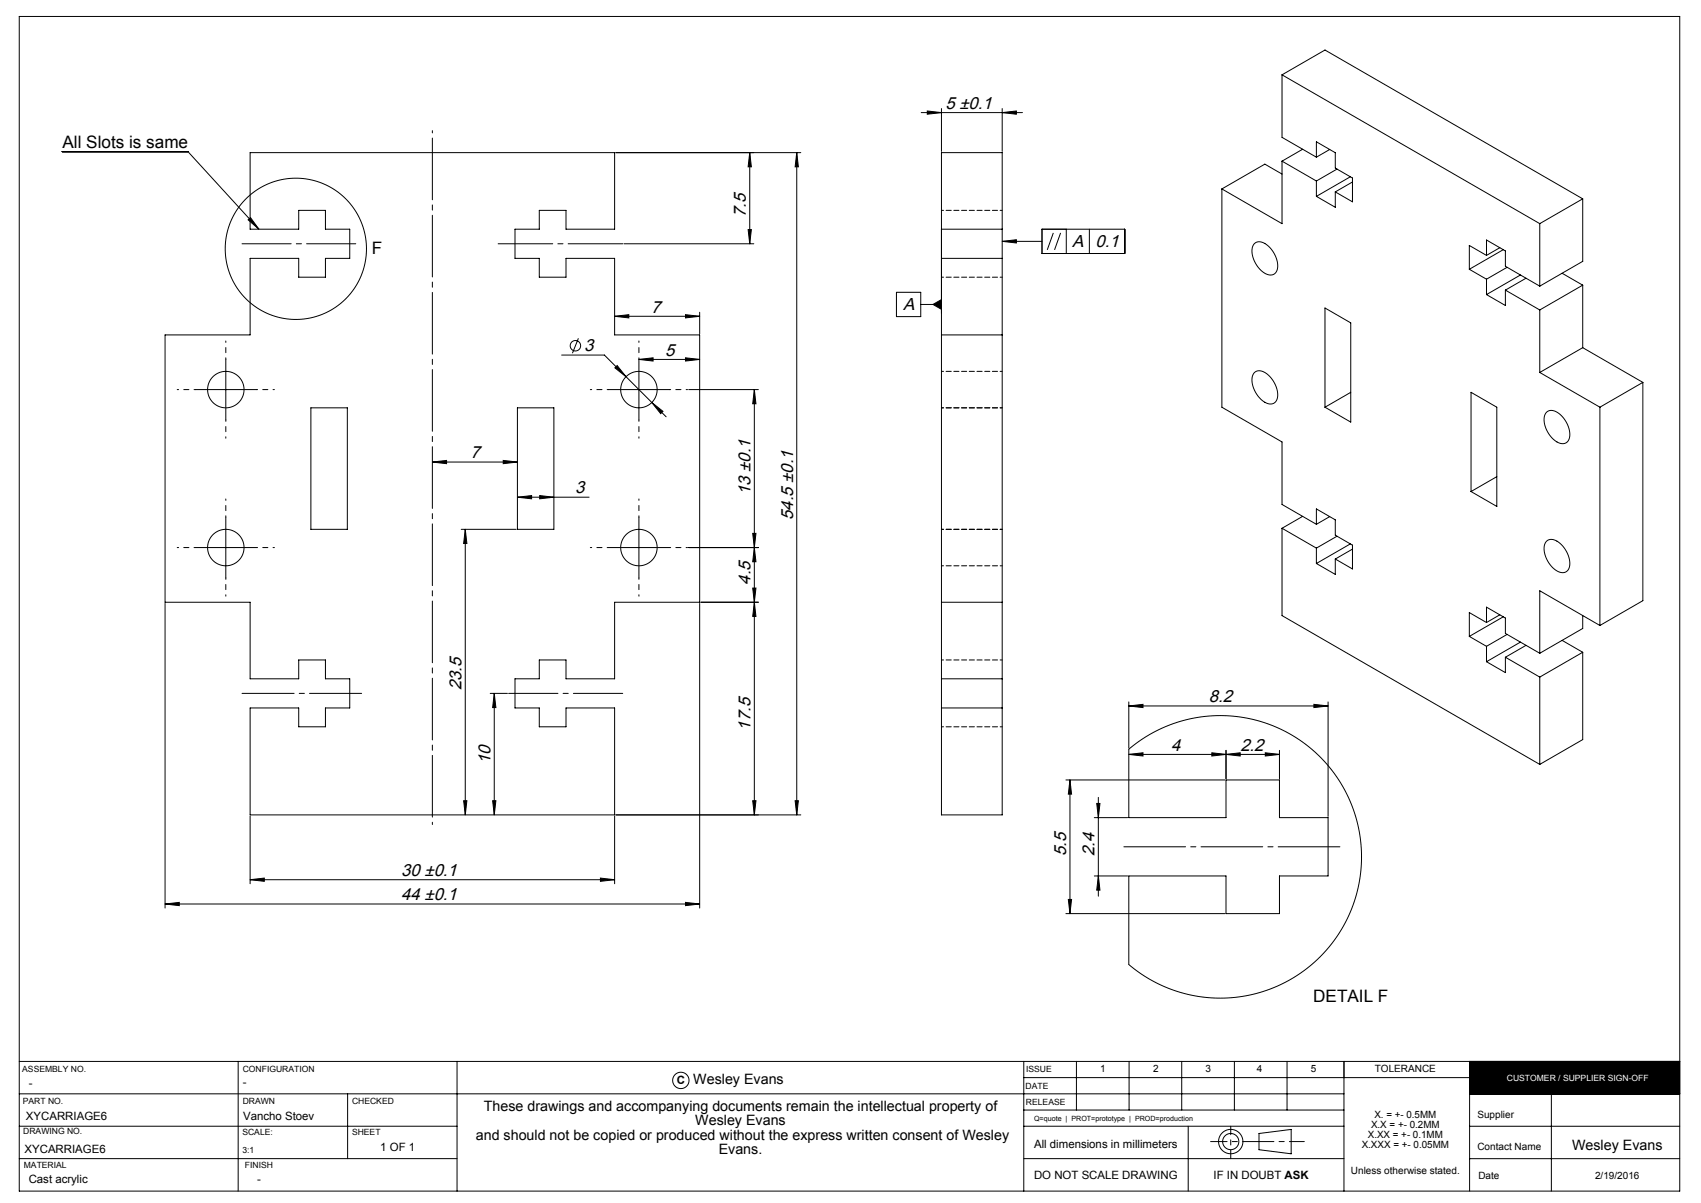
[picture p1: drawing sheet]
<svg xmlns="http://www.w3.org/2000/svg" width="420mm" height="297mm" viewBox="0 0 420 297" stroke-linecap="round" stroke-linejoin="round" font-family="sans-serif">
<g fill="none" stroke="#000" stroke-width=".25">
<path d="M4.8 4.1h410v290h-410zM316.5 18.5v15.4l8.5 4.9M316.5 18.5l63.7 36.7M316.5 18.5l10.7-6.1 63.6 36.7M15.4 37.4h31l17.5 19.2M61.8 37.7h90v18.9h-12v-4.7h-6.6v4.7h-6v7.2h6v4.6h6.6v-4.6h12v18.9h21v66h-21v18.9h-12v-4.7h-6.6v4.7h-6v7.2h6v4.6h6.6v-4.6h12v26.4h-90v-26.4h12v4.6h6.6v-4.6h6v-7.2h-6v-4.7h-6.6v4.7h-12v-18.9h-21v-66h21v-18.9h12v4.6h6.6v-4.6h6v-7.2h-6v-4.7h-6.6v4.7h-12zM185.1 37.7v22.5M185.1 37.7l.4 3.5h-.8zM196.7 37.7v163.5M196.7 37.7l.4 3.5h-.8zM197.7 37.7h-45.6M227.5 27.8h25"/>
<path d="M229 27.4l3.5 .4-3.5 .4zM232.5 37.7h15v163.5h-15zM232.5 26.8v10.6M247.5 27.8l3.5-.4v.8zM247.5 26.8v10.6M316.5 39.8v15.4l-14.8-8.6M316.5 39.8l8.5 4.9M321.6 36.8l-5.1 3M325 38.8v-3.8l4.7 2.7v3.8l4.2 2.4v5.9l-4.2-2.4M328.3 36.9l-3.3 1.9M61.3 54.3l.6-.6 2 2.9zM184.7 56.7h.8l-.4 3.5z"/>
<path d="M232.5 56.6h15M247.5 59.6l3.5-.4v.8zM247.5 59.6h9.8M257.3 56.6h20.4v6h-20.4zM260.1 57.5l-1.5 4.2M261.9 57.5l-1.5 4.2M263.3 56.6v6M269 56.6v6M301.7 46.6v53.9l14.8 8.6v15.4l8.5 4.9M316.5 43l-4.2-2.5-10.6 6.1M325 44.7v3.8M329.7 47.4v3.8l-4.7-2.7"/>
<path d="M330.1 41.7l-5.1 3M333.4 43.6l-8.4 4.9M333.9 44.9l-4.2 2.5M380.2 55.2v15.4M390.8 49.1l-10.6 6.1M390.8 49.1v15.4l-10.6 6.1M151.8 78.1l3.5-.4v.8zM151.8 78.1h21M154.1 60.2h32M169.3 77.7l3.5 .4-3.5 .4zM172.8 77.1v5.3M221.3 72.2h6v6h-6z"/>
<path d="M227.3 75.2h5.2M230.4 75.2l2.1-1.2v2.4zM232.5 63.8h15M309.7 60.2a2.58 2.58 0 0 1 3.6 .7l.8 .9a5 5 0 0 1 .8 5.6 2.5 2.5 0 0 1-3.6-.7l-.8-.9a5.1 5.1 0 0 1-.9-5.6zM327.2 76l6.3 3.7v24.5l-6.3-3.7zM362.8 66.5l4.2 2.4M367 63.1l-4.2-2.5v5.9M367 63.1v-3.8l4.7 2.7v3.7l8.5 4.9M367 68.9v3.8M370.3 61.2l-3.3 1.9M371.2 61.6l-8.4 4.9M371.7 71.6v3.8l-4.7-2.7"/>
<path d="M371.7 71.6l8.5 4.9M372.1 66l-5.1 2.9M375.4 67.9l-8.4 4.8M376.8 68.7l-5.1 2.9M380.2 76.5v15.5M385.7 67.5l5.1 2.9M390.8 70.4v15.4M390.8 70.4l-10.6 6.1M48.3 96.2h15M55.8 88.7v15M138.7 87.7h10.5l15.3 15.2M142.8 83.5l-1.5 3.7"/>
<path d="M150.3 96.2h15M152.4 90.2l2.2 2.8-2.8-2.2zM157.8 88.7v15M157.8 88.7l3.5-.4v.8zM157.8 88.7h15M160.9 99.4l2.8 2.2-.6 .5zM169.3 88.3l3.5 .4-3.5 .4zM170.1 96.2h17.2M186.3 96.2l.4 3.5h-.8zM186.3 96.2v105M232.5 82.7h15M309.8 92a2.67 2.67 0 0 1 3.6 .8l.7 .8a5.1 5.1 0 0 1 .9 5.6 2.43 2.43 0 0 1-3.6-.5l-.9-1.1a5 5 0 0 1-.8-5.6z"/>
<path d="M333.5 96.9l-6.3 3.6M363.2 96.9l6.4 3.6v24.5l-6.4-3.6zM380.2 92l14.8 8.5M390.8 85.8l-10.6 6.2M390.8 85.8l14.8 8.6M405.6 94.4l-10.6 6.1M405.6 94.4v53.9l-10.6 6.1M76.8 100.7h9v30h-9zM106.8 114.1l3.5-.4v.8zM106.8 114.1h21M124.3 113.7l3.5 .4-3.5 .4zM127.8 100.7h9v30h-9z"/>
<path d="M369.6 117.7l-6.4 3.7M381.9 101.7a2.67 2.67 0 0 1 3.6 .9l.7 .8a5.1 5.1 0 0 1 .9 5.6 2.43 2.43 0 0 1-3.6-.6l-.9-1a5 5 0 0 1-.8-5.6zM395 100.5v53.9M48.3 135.2h15M55.8 127.7v15M113.9 130.7h13.6M114.9 130.7v70.5M114.9 130.7l.4 3.5h-.8zM127.8 122.7l3.5-.4v.8zM127.8 122.7h17.7M133.3 122.3l3.5 .4-3.5 .4zM150.3 135.2h15"/>
<path d="M157.8 127.7v15M170.1 135.2h17.2M185.9 131.7h.8l-.4 3.5zM186.3 135.2l.4 3.5h-.8zM316.5 130.4v21.6l63.7 36.7M316.5 130.4l8.5 4.9M321.6 127.5l-5.1 2.9M325 129.4v-3.8l4.7 2.7v3.8l4.2 2.5v5.9l-4.2-2.5M325 135.3v3.8M328.3 127.5l-3.3 1.9M329.7 138v3.8l-4.7-2.7M330.1 132.4l-5.1 2.9"/>
<path d="M333.4 134.3l-8.4 4.8M333.9 135.6l-4.2 2.4M381.9 133.6a2.59 2.59 0 0 1 3.6 .8l.8 .9a5 5 0 0 1 .8 5.6 2.5 2.5 0 0 1-3.6-.7l-.8-.9a4.9 4.9 0 0 1-.8-5.7zM40.8 149v75.2M172.8 149v75.2M173.1 148.7h14.2M185.9 145.2h.8l-.4 3.5zM186.3 148.7l.4 3.5h-.8zM232.5 148.7h15M362.8 157.1l4.2 2.5M367 153.7v-3.8l4.7 2.7v3.8l8.5 4.9M367 159.6v3.8"/>
<path d="M367 153.7l-4.2-2.5v5.9M370.3 151.8l-3.3 1.9M371.2 152.3l-8.4 4.8M372.1 156.6l-5.1 3M375.4 158.5l-8.4 4.9M376.8 159.3l-5.1 3M385.7 158.1l5.1 2.9M390.8 152v3.2l-10.6 6.1M395 154.4l-14.8-8.6v15.5M121 171.2h4.3M122 171.2v30M122 171.2l.4 3.5h-.8z"/>
<path d="M232.5 167.6h15M232.5 174.8h15M278.7 174.3l3.5-.4v.8zM278.7 173.3v11.4M278.7 174.3h49.2M324.4 173.9l3.5 .4-3.5 .4zM327.9 173.3v28.3M371.7 162.3v3.8l-4.7-2.7M371.7 162.3l8.5 4.9M380.2 167.2v21.5M390.8 161v21.6l-10.6 6.1M390.8 161l-10.6 6.2"/>
<path d="M114.5 197.7h.8l-.4 3.5zM121.6 197.7h.8l-.4 3.5zM185.9 197.7h.8l-.4 3.5zM196.3 197.7h.8l-.4 3.5zM263.2 192.6h39.2M264.2 192.6v33M264.2 192.6l.4 3.5h-.8zM270.8 198.4h.8l-.4 3.5zM271.2 196.9v24.4M278.7 185l2.6-2 2.9-1.9 3.1-1.5 3.3-1.2 3.1-.9 3.4-.6 3.4-.2 3.5 .1 3.4 .4 3.2 .7 3.2 1.1 3.2 1.4 3 1.7 2.9 2 2.6 2.3 2.4 2.5 1.9 2.6 1.9 2.9 1.5 3.1 1.3 3.2 .9 3.4 .5 3.4 .3 3.5-.1 3.2-.5 3.5-.7 3.3-1.2 3.3-1.4 3.2-1.7 3-1.9 2.6-2.2 2.6-2.6 2.4-2.2 1.8-2.7 1.7-2.8 1.5-3 1.2-2.7 .9-3.1 .7-2.9 .4-3.2 .1-2.9-.1-3.1-.4-3.1-.7-2.8-.9-2.9-1.2-2.8-1.5-2.7-1.7-2.3-1.8v-21.8h24v9.3h13.2v-9.3h12v-14.4h-12v-9.3h-13.2v9.3h-24zM278.7 186.3l3.5-.4v.8zM278.7 186.3h37.2"/>
<path d="M299.2 185.9l3.5 .4-3.5 .4zM302.7 185.3v7M302.7 186.3l3.5-.4v.8zM312.4 185.9l3.5 .4-3.5 .4zM315.9 185.3v7M61.8 217.2l3.5-.4v.8zM61.8 201.5v16.7M61.8 217.2h90M148.3 216.8l3.5 .4-3.5 .4zM151.8 201.5v16.7M152.1 201.2h45.6M270.2 216.3h8.2"/>
<path d="M270.2 201.9h8.2M271.2 216.3l.4 3.5h-.8zM40.8 223.2l3.5-.4v.8zM40.8 223.2h132M169.3 222.8l3.5 .4-3.5 .4zM263.2 225.6h39.2M263.8 222.1h.8l-.4 3.5zM4.8 270h327M4.8 278h108.1M4.8 262h410M58.8 262v32.1M85.8 270v16"/>
<path d="M112.9 262v32.1M252.8 278h79M252.8 262v32.1M252.8 274h79M252.8 266h110.1M265.8 262v12M278.8 262v12M291.8 262v12M293.4 278v16.1M304.8 262v12M310.9 279.8l7.9-1v6.1l-7.9-1.1zM317.8 262v12"/>
<path d="M331.8 262v32.1M362.9 270.1h51.9M362.9 278.1h51.9M362.9 262v32.1M383.1 270.1v24M4.8 286h108.1M252.8 286h79M362.9 286.1h51.9"/>
<circle cx="73" cy="61.4" r="17.4"/>
<circle cx="55.8" cy="96.2" r="4.5"/>
<circle cx="142.1" cy="85.4" r="1.29"/>
<circle cx="157.8" cy="96.2" r="4.5"/>
<circle cx="55.8" cy="135.2" r="4.5"/>
<circle cx="157.8" cy="135.2" r="4.5"/>
<circle cx="168.1" cy="266.7" r="2.02"/>
<circle cx="303.9" cy="281.8" r="3"/>
<circle cx="303.9" cy="281.8" r="2"/>
</g>
<path d="M310.9 281.8h-12" fill="none" stroke="#000" stroke-width=".25" stroke-dasharray="15.2 1.3 1.3 1.3" stroke-dashoffset="11.2"/>
<path d="M310.9 281.8h11.1" fill="none" stroke="#000" stroke-width=".25" stroke-dasharray="15.2 1.3 1.3 1.3" stroke-dashoffset="11.6"/>
<path d="M303.9 278v8" fill="none" stroke="#000" stroke-width=".25" stroke-dasharray="15.2 1.3 1.3 1.3" stroke-dashoffset="13.1"/>
<path d="M362.9 262h51.9v8.4h-51.9z" fill-rule="evenodd" fill="#000"/>
<g fill="none" stroke="#000" stroke-width=".25" stroke-dasharray="15.2 1.3 1.3 1.3" stroke-dashoffset="14.9">
<path d="M48.3 96.2h-4.5M55.8 88.7v-4.5M63.3 96.2h4.5M150.3 96.2h-4.5M157.8 88.7v-4.5M165.3 96.2h4.5M55.8 103.7v4.5M157.8 103.7v4.5M48.3 135.2h-4.5M55.8 127.7v-4.5M63.3 135.2h4.5M150.3 135.2h-4.5"/>
<path d="M157.8 127.7v-4.5M165.3 135.2h4.5M55.8 142.7v4.5M157.8 142.7v4.5"/>
</g>
<path d="M276.7 209.1h54.9" fill="none" stroke="#000" stroke-width=".25" stroke-dasharray="15.2 1.3 1.3 1.3" stroke-dashoffset="-.8"/>
<path d="M106.8 203.6v-171.3" fill="none" stroke="#000" stroke-width=".25" stroke-dasharray="15.2 1.3 1.3 1.3" stroke-dashoffset="-1.8"/>
<path d="M87.8 60.2h-28M125.6 171.2h28.2" fill="none" stroke="#000" stroke-width=".25" stroke-dasharray="15.2 1.3 1.3 1.3" stroke-dashoffset="3.1"/>
<path d="M89.3 171.2h-29.5" fill="none" stroke="#000" stroke-width=".25" stroke-dasharray="15.2 1.3 1.3 1.3" stroke-dashoffset="2.4"/>
<path d="M153.8 60.2h-30.8" fill="none" stroke="#000" stroke-width=".25" stroke-dasharray="15.2 1.3 1.3 1.3" stroke-dashoffset="1.8"/>
<g fill="#000">
<path d="M61.3 54.3l.6-.6 2 2.9z"/>
<path d="M196.7 37.7l.4 3.5h-.8zM196.3 197.7h.8l-.4 3.5zM114.9 130.7l.4 3.5h-.8zM114.5 197.7h.8l-.4 3.5z"/>
<path d="M247.5 59.6l3.5-.4v.8zM230.4 75.2l2.1 1.2v-2.4z"/>
<path d="M169.3 77.7l3.5 .4-3.5 .4zM151.8 78.1l3.5-.4v.8z"/>
<path d="M185.9 131.7h.8l-.4 3.5zM186.3 96.2l.4 3.5h-.8zM185.9 145.2h.8l-.4 3.5zM186.3 135.2l.4 3.5h-.8z"/>
<path d="M324.4 173.9l3.5 .4-3.5 .4zM278.7 174.3l3.5-.4v.8z"/>
<path d="M264.2 192.6l.4 3.5h-.8zM263.8 222.1h.8l-.4 3.5z"/>
<path d="M278.7 186.3l3.5-.4v.8zM299.2 185.9l3.5 .4-3.5 .4z"/>
<path d="M312.4 185.9l3.5 .4-3.5 .4zM302.7 186.3l3.5-.4v.8z"/>
<path d="M61.8 217.2l3.5-.4v.8zM148.3 216.8l3.5 .4-3.5 .4z"/>
<path d="M121.6 197.7h.8l-.4 3.5zM122 171.2l.4 3.5h-.8zM184.7 56.7h.8l-.4 3.5zM185.1 37.7l.4 3.5h-.8zM185.9 197.7h.8l-.4 3.5zM186.3 148.7l.4 3.5h-.8z"/>
<path d="M271.2 216.3l.4 3.5h-.8zM270.8 198.4h.8l-.4 3.5z"/>
<path d="M40.8 223.2l3.5-.4v.8zM169.3 222.8l3.5 .4-3.5 .4zM160.9 99.4l2.2 2.7 .6-.5zM152.4 90.2l-.6 .6 2.8 2.2zM106.8 114.1l3.5-.4v.8zM124.3 113.7l3.5 .4-3.5 .4zM127.8 122.7l3.5-.4v.8zM133.3 122.3l3.5 .4-3.5 .4zM157.8 88.7l3.5-.4v.8zM169.3 88.3l3.5 .4-3.5 .4zM229 27.4l3.5 .4-3.5 .4zM247.5 27.8l3.5-.4v.8z"/>
</g>
<path d="M247.5 51.9h-15M247.5 68.4h-15M247.5 91.7h-15M232.5 100.7h15M232.5 130.7h15M232.5 139.7h15M247.5 130.7h-15M247.5 162.9h-15M247.5 179.4h-15" fill="none" stroke="#000" stroke-width=".25" stroke-dasharray="1.3 .6" stroke-dashoffset=".8"/>
<g font-size="4.3">
<text x="233.5" y="26.9">5 ±0.1</text>
<text x="184.2" y="53.7" transform="rotate(-90 184.2 53.7)">7.5</text>
<text x="264.8" y="61">A</text>
<text x="270.5" y="61">0.1</text>
<text x="160.7" y="77.2">7</text>
<text x="223" y="76.5">A</text>
<text x="144.2" y="86.7">3</text>
<text x="164.2" y="87.8">5</text>
<text x="116.2" y="113.1">7</text>
<text x="142" y="121.8">3</text>
<text x="185.3" y="122.2" transform="rotate(-90 185.3 122.2)">13 ±0.1</text>
<text x="195.8" y="128.3" transform="rotate(-90 195.8 128.3)">54.5 ±0.1</text>
<text x="185.3" y="144.3" transform="rotate(-90 185.3 144.3)">4.5</text>
<text x="114" y="170.4" transform="rotate(-90 114 170.4)">23.5</text>
<text x="298.5" y="173.4">8.2</text>
<text x="185.3" y="180.4" transform="rotate(-90 185.3 180.4)">17.5</text>
<text x="289.2" y="185.3">4</text>
<text x="306.3" y="185.3">2.2</text>
<text x="121.1" y="188.7" transform="rotate(-90 121.1 188.7)">10</text>
<text x="263.3" y="211.4" transform="rotate(-90 263.3 211.4)">5.5</text>
<text x="270.3" y="211.4" transform="rotate(-90 270.3 211.4)">2.4</text>
<text x="99.1" y="216.3">30 ±0.1</text>
<text x="99.1" y="222.3">44 ±0.1</text>
</g>
<g font-size="4.2">
<text x="15.4" y="36.7">All Slots is same</text>
<text x="91.8" y="62.6">F</text>
<text x="324.2" y="247.3">DETAIL F</text>
</g>
<g font-size="3.5">
<text x="171.2" y="267.7">Wesley Evans</text>
<text x="119.4" y="274.3">These drawings and accompanying documents remain the intellectual property of</text>
<text x="117.5" y="281.4">and should not be copied or produced without the express written consent of Wesley</text>
<text x="171.7" y="277.9">Wesley Evans</text>
<text x="177.5" y="284.9">Evans.</text>
<text x="388.2" y="283.9">Wesley Evans</text>
</g>
<g font-size="2.8">
<text x="7.1" y="268.3">-</text>
<text x="60" y="268.1">-</text>
<text x="167.1" y="267.6">C</text>
<text x="6.4" y="276.5">XYCARRIAGE6</text>
<text x="60" y="276.5">Vancho Stoev</text>
<text x="6.1" y="284.5">XYCARRIAGE6</text>
<text x="93.9" y="284.1">1 OF 1</text>
<text x="255.3" y="283.4">All dimensions in millimeters</text>
<text x="7.1" y="292.2">Cast acrylic</text>
<text x="63.5" y="292.2">-</text>
<text x="255.3" y="291.1">DO NOT SCALE DRAWING</text>
<text x="299.6" y="291.1">IF IN DOUBT ASK</text>
</g>
<g font-size="2.5">
<text x="271.6" y="264.8">1</text>
<text x="284.7" y="264.8">2</text>
<text x="297.6" y="264.8">3</text>
<text x="310.3" y="264.8">4</text>
<text x="323.7" y="264.8">5</text>
<text x="339.5" y="264.8">TOLERANCE</text>
<text x="339.4" y="276">X. = +- 0.5MM</text>
<text x="364.8" y="276">Supplier</text>
<text x="337.7" y="280.9">X.XX = +- 0.1MM</text>
<text x="338.5" y="278.4">X.X = +- 0.2MM</text>
<text x="336.2" y="283.4">X.XXX = +- 0.05MM</text>
<text x="364.8" y="283.9">Contact Name</text>
<text x="333.6" y="290">Unless otherwise stated.</text>
<text x="365" y="291.1">Date</text>
<text x="393.8" y="291.1">2/19/2016</text>
</g>
<g font-size="2.1">
<text x="5.5" y="264.6">ASSEMBLY NO.</text>
<text x="59.9" y="264.6">CONFIGURATION</text>
<text x="253.3" y="268.8">DATE</text>
<text x="253.4" y="264.8">ISSUE</text>
<text x="5.6" y="272.5">PART NO.</text>
<text x="59.9" y="272.6">DRAWN</text>
<text x="86.9" y="272.6">CHECKED</text>
<text x="253.3" y="272.8">RELEASE</text>
<text x="5.7" y="280.1">DRAWING NO.</text>
<text x="59.9" y="280.3">SCALE:</text>
<text x="86.9" y="280.3">SHEET</text>
<text x="59.9" y="284.5">3:1</text>
<text x="5.9" y="288.5">MATERIAL</text>
<text x="60.5" y="288.5">FINISH</text>
</g>
<text font-size="2.1" fill="#fff" x="372.1" y="266.9">CUSTOMER / SUPPLIER SIGN-OFF</text>
<text font-size="1.8" x="255.3" y="276.6">Q=quote | PROT=prototype | PROD=production</text>
</svg>
